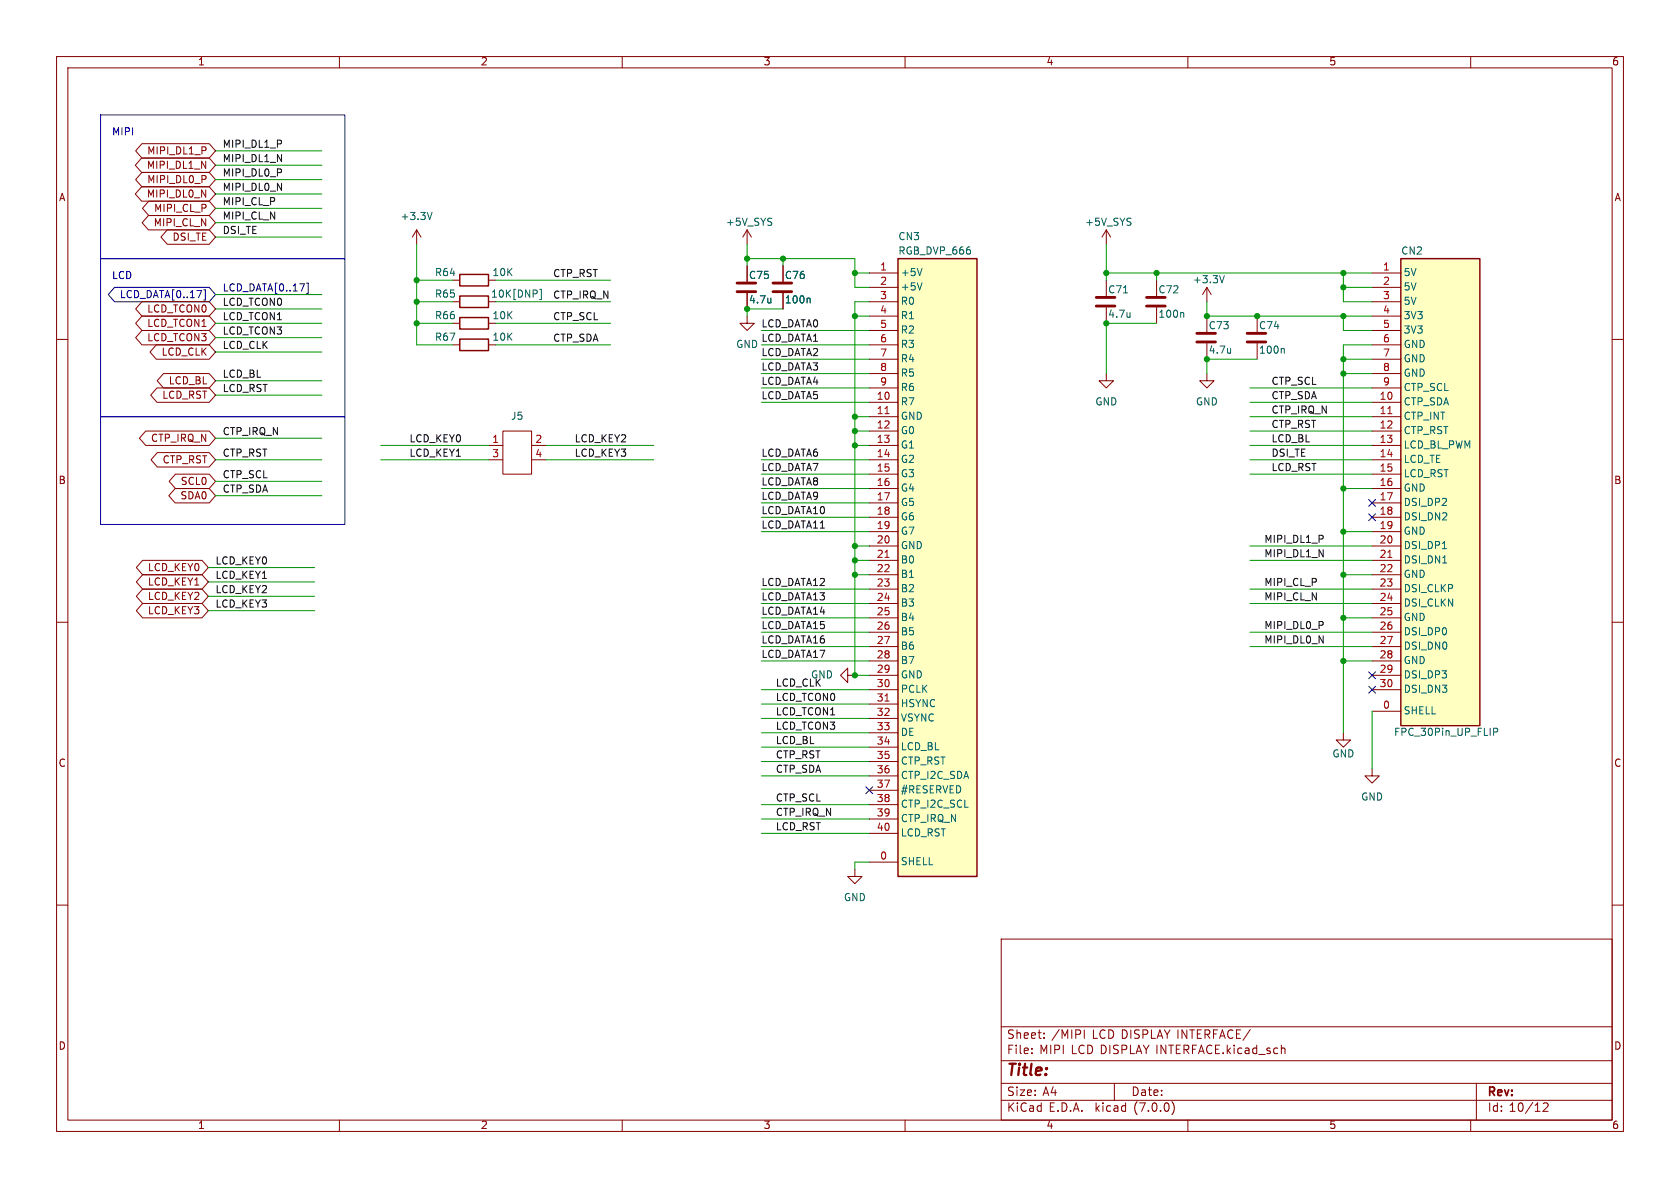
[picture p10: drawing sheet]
<svg xmlns="http://www.w3.org/2000/svg" width="297mm" height="210mm" viewBox="0 0 297 210" stroke-linecap="round" stroke-linejoin="round" font-family="sans-serif">
<g fill="none" stroke="#840000" stroke-width=".18">
<path d="M10 10h277v190h-277zM12 12h273v186h-273zM60 10v2M110 10v2M160 10v2M210 10v2M260 10v2M25 33h12l1.1 1.3-1.1 1.3h-12l-1.1-1.3zM25 27.9h12l1.1 1.3-1.1 1.3h-12l-1.1-1.3zM25.1 25.4h11.9l1.1 1.3-1.1 1.2h-11.9l-1.1-1.2zM25.1 30.5h11.9l1.1 1.3-1.1 1.2h-11.9l-1.1-1.2zM26.2 38.1h10.8l1.1 1.3-1.1 1.2h-10.8l-1.1-1.2z"/>
<path d="M26.3 35.6h10.7l1.1 1.2-1.1 1.3h-10.7l-1.1-1.3zM10 60h2M25.1 55.9h11.9l1.1 1.3-1.1 1.2h-11.9l-1.1-1.2zM25.1 58.4h11.9l1.1 1.3-1.1 1.3h-11.9l-1.1-1.3zM25.1 53.3h11.9l1.1 1.3-1.1 1.3h-11.9l-1.1-1.3zM29.6 40.6h7.4l1.1 1.3-1.1 1.3h-7.4l-1.1-1.3zM73.7 40.6l-.8 1.3M73.7 40.6v2.6M73.7 40.6l.7 1.3M80 53.3h1.3M80 49.5h1.3M80 57.2h1.3"/>
<path d="M86.4 49.5h1.2M86.4 57.2h1.2M132.1 55.9v1.3h1.2l-1.2 1.2-1.3-1.2h1.3M132.1 40.6v2.6M132.1 47v2.8M132.1 51.8v2.8M132.1 40.6l-.8 1.3M132.1 40.6l.7 1.3M138.4 47v2.8M138.4 51.8v2.8M153.7 53.3h5M153.7 55.9h5"/>
<path d="M153.7 58.4h5M153.7 48.3h5M153.7 50.8h5M195.6 40.6l-.8 1.3M195.6 40.6v2.6M195.6 49.5v2.8M195.6 54.3v2.9M195.6 40.6l.7 1.3M204.5 49.5v2.8M204.5 54.3v2.9M213.4 50.8l-.8 1.3M213.4 50.8v2.5"/>
<path d="M213.4 55.9v2.8M213.4 50.8l.7 1.3M222.2 55.9v2.8M242.6 53.3h5M242.6 55.9h5M242.6 58.4h5M242.6 48.3h5M242.6 50.8h5M285 60h2M25.8 76.2h11.2l1.1 1.3-1.1 1.2h-11.2l-1.2-1.2zM27.6 61h9.4l1.1 1.2-1.1 1.3h-9.4l-1.1-1.3zM27.8 68.6h9.2l1.1 1.3-1.1 1.2h-9.2l-1.2-1.2z"/>
<path d="M28.9 66h8.1l1.1 1.3-1.1 1.3h-8.1l-1.1-1.3zM80 61h1.3M86.4 78.7h2.5M86.4 61h1.2M88.9 76.2h5.1v7.6h-5.1zM94 78.7h2.5M153.7 71.1h5M153.7 76.2h5M153.7 78.7h5M153.7 61h5M153.7 63.5h5M153.7 66h5"/>
<path d="M153.7 68.6h5M153.7 73.7h5M195.6 66v1.3h1.2l-1.2 1.3-1.3-1.3h1.3M213.4 66v1.3h1.2l-1.2 1.3-1.3-1.3h1.3M213.4 60.7v2.8M222.2 60.7v2.8M242.6 71.1h5M242.6 76.2h5M242.6 78.7h5M242.6 61h5M242.6 63.5h5M242.6 66h5"/>
<path d="M242.6 68.6h5M242.6 73.7h5M25.2 99.1h10.5l1.1 1.2-1.1 1.3h-10.5l-1.1-1.3zM27.8 80h9.2l1.1 1.3-1.1 1.3h-9.2l-1.1-1.3zM31 86.4h6l1.1 1.2-1.1 1.3h-6l-1.2-1.3zM31 83.8h6l1.1 1.3-1.1 1.3h-6l-1.1-1.3zM86.4 81.3h2.5M94 81.3h2.5M153.7 81.3h5M153.7 83.8h5M153.7 86.4h5M153.7 88.9h5"/>
<path d="M153.7 91.4h5M153.7 94h5M153.7 96.5h5M153.7 99.1h5M242.6 81.3h5M242.6 83.8h5M242.6 86.4h5M242.6 88.9h5M242.6 91.4h5M242.6 94h5M242.6 96.5h5M242.6 99.1h5"/>
<path d="M10 110h2M25.2 106.7h10.5l1.1 1.3-1.1 1.2h-10.5l-1.1-1.2zM25.2 104.1h10.5l1.1 1.3-1.1 1.3h-10.5l-1.1-1.3zM25.2 101.6h10.5l1.1 1.3-1.1 1.2h-10.5l-1.1-1.2zM149.9 119.4v-1.3l-1.3 1.3 1.3 1.3v-1.3h1.2M153.7 101.6h5M153.7 104.1h5M153.7 106.7h5M153.7 109.2h5M153.7 111.8h5M153.7 114.3h5M153.7 116.8h5"/>
<path d="M153.7 119.4h5M242.6 101.6h5M242.6 104.1h5M242.6 106.7h5M242.6 109.2h5M242.6 111.8h5M242.6 114.3h5M242.6 116.8h5M242.6 119.4h5M285 110h2M153.7 121.9h5M153.7 124.5h5"/>
<path d="M153.7 127h5M153.7 129.5h5M153.7 132.1h5M153.7 134.6h5M153.7 137.2h5M153.7 139.7h5M237.5 129.5v1.3h1.3l-1.3 1.3-1.3-1.3h1.3M242.6 135.9v1.3h1.2l-1.2 1.2-1.3-1.2h1.3M242.6 121.9h5M242.6 125.7h5M10 160h2M151.1 153.7v1.2h1.3l-1.3 1.3-1.2-1.3h1.2"/>
<path d="M153.7 142.2h5M153.7 144.8h5M153.7 147.3h5M153.7 152.4h5M285 160h2M177 166h108v32h-108zM60 198v2M110 198v2M160 198v2M177 194.5h108M177 191.5h108M177 187.5h108"/>
<path d="M177 181.5h108M182.4 186.1v.2M182.4 185.3v.2M184.6 183.4v.2M184.6 182.6v.2M191.7 182.1v1.5M197 191.5v3M207.2 194.7a1.72 1.72 0 0 1 0 2.3M210 198v2M226.7 185.3h.3l.2 .2v.8M260 198v2M261 191.5v6.5"/>
<path d="M272.8 195.1l.6-.1 .2 .1 .1 .3-.9 1.1h.9"/>
</g>
<g fill="#ffffc2" stroke="#ffffc2" stroke-width=".18">
<path d="M158.7 45.7h14v109.2h-14z"/>
<path d="M247.6 45.7h14v82.6h-14z"/>
</g>
<path d="M81.3 52.3h5.1v2.1h-5.1zM81.3 59.9h5.1v2.1h-5.1zM81.3 48.5h5.1v2h-5.1zM81.3 56.1h5.1v2.1h-5.1zM158.7 45.7h14v109.2h-14zM247.6 45.7h14v82.6h-14z" fill="none" stroke="#840000" stroke-width=".25"/>
<path d="M156.5 73.1h.7M245.4 73.1h.7M156.5 98.5h.7M245.4 98.5h.7M156.5 123.9h.7" fill="none" stroke="#a90000" stroke-width=".18"/>
<path d="M76.4 37.6l-.4 1.2M95.4 51.1h.3v1.9h-.3M143 52.7l.2 .2v.7M209.1 55.2l.2 .2v.7M216.5 48.7l-.5 1.3M226.9 61.6l.2 .2v.6M264.1 128.7h.4l.3 .3-.1 .3-.6 .1" fill="none" stroke="#006464" stroke-width=".18"/>
<path d="M130.3 50h3.3M130.3 51.6h3.3M136.7 50h3.3M136.7 51.6h3.3M193.8 52.6h3.3M193.8 54.1h3.3M202.7 52.6h3.3M202.7 54.1h3.3M211.6 58.9h3.3M220.5 58.9h3.3M211.6 60.5h3.3M220.5 60.5h3.3" fill="none" stroke="#840000" stroke-width=".5"/>
<g fill="none" stroke="#000084" stroke-width=".18">
<path d="M20.3 50.8h16.7l1.1 1.3-1.1 1.2h-16.7l-1.2-1.2zM36 51.2h.3v1.9h-.3M54.2 50.1h.3v1.8h-.3M242 88.3l1.2 1.2M242 90.8l1.2 1.2M243.2 88.3l-1.2 1.2M243.2 90.8l-1.2 1.2M242 118.8l1.2 1.2M243.2 118.8l-1.2 1.2M153.1 139.1l1.2 1.2M154.3 139.1l-1.2 1.2M242 121.3l1.2 1.2"/>
<path d="M243.2 121.3l-1.2 1.2"/>
</g>
<path d="M17.8 20.3h43.2v25.4h-43.2zM17.8 45.7h43.2v28h-43.2zM17.8 73.7h43.2v19h-43.2z" fill="none" stroke="#0000c2" stroke-width=".18"/>
<g fill="none" stroke="#009600" stroke-width=".18">
<path d="M38.1 29.2h18.8M38.1 26.7h18.8M38.1 31.8h18.8M38.1 34.3h18.8M38.1 39.4h18.8M38.1 36.8h18.8M38.1 54.6h18.8M38.1 57.2h18.8M38.1 59.7h18.8M38.1 41.9h18.8M38.1 52.1h18.8M73.7 53.3h6.3"/>
<path d="M73.7 43.2v17.8h6.3M73.7 49.5h6.3M73.7 57.2h6.3M87.6 53.3h20.3M87.6 49.5h20.3M87.6 57.2h20.3M132.1 45.7h19v5.1h2.6M132.1 43.2v3.8M134.6 58.4h19.1M138.4 45.7v1.3M138.4 54.6h-6.3v1.3M151.1 48.3h2.6"/>
<path d="M151.1 55.9h2.6M153.7 53.3h-2.6v66.1h2.6M195.6 48.3h47M195.6 43.2v6.3M204.5 57.2h-8.9v8.8M204.5 48.3v1.2M213.4 53.3v2.6h29.2M237.5 48.3v5h5.1M237.5 50.8h5.1M237.5 55.9v2.5h5.1M38.1 77.5h18.8M38.1 67.3h18.8"/>
<path d="M38.1 69.9h18.8M38.1 62.2h18.8M67.3 78.7h19.1M87.6 61h20.3M96.5 78.7h19.1M134.6 68.6h19.1M134.6 66h19.1M134.6 61h19.1M134.6 63.5h19.1M134.6 71.1h19.1M151.1 76.2h2.6M151.1 78.7h2.6"/>
<path d="M151.1 73.7h2.6M221 76.2h21.6M221 78.7h21.6M221 73.7h21.6M221 68.6h21.6M221 71.1h21.6M222.2 63.5h-8.8v2.5M237.5 66h5.1M237.5 63.5h5.1M242.6 61h-5.1v68.5M38.1 81.3h18.8M38.1 87.6h18.8"/>
<path d="M38.1 85.1h18.8M67.3 81.3h19.1M96.5 81.3h19.1M134.6 94h19.1M134.6 91.4h19.1M134.6 81.3h19.1M134.6 88.9h19.1M134.6 83.8h19.1M134.6 86.4h19.1M151.1 99.1h2.6M151.1 96.5h2.6M221 81.3h21.6"/>
<path d="M221 83.8h21.6M221 99.1h21.6M221 96.5h21.6M237.5 94h5.1M237.5 86.4h5.1M36.8 100.3h18.8M36.8 102.9h18.8M36.8 105.4h18.8M36.8 108h18.8M134.6 114.3h19.1M134.6 109.2h19.1M134.6 116.8h19.1"/>
<path d="M134.6 111.8h19.1M134.6 104.1h19.1M134.6 106.7h19.1M151.1 101.6h2.6M221 114.3h21.6M221 111.8h21.6M221 104.1h21.6M221 106.7h21.6M237.5 101.6h5.1M237.5 109.2h5.1M237.5 116.8h5.1M134.6 137.2h19.1"/>
<path d="M134.6 127h19.1M134.6 129.5h19.1M134.6 132.1h19.1M134.6 134.6h19.1M134.6 124.5h19.1M134.6 121.9h19.1M242.6 125.7v10.2M134.6 147.3h19.1M134.6 142.2h19.1M134.6 144.8h19.1M153.7 152.4h-2.6v1.3"/>
</g>
<g fill="#009600" stroke="#009600" stroke-width=".18">
<circle cx="151.1" cy="48.3" r=".46"/>
<circle cx="138.4" cy="45.7" r=".46"/>
<circle cx="151.1" cy="78.7" r=".46"/>
<circle cx="151.1" cy="76.2" r=".46"/>
<circle cx="151.1" cy="73.7" r=".46"/>
<circle cx="151.1" cy="55.9" r=".46"/>
<circle cx="151.1" cy="99.1" r=".46"/>
<circle cx="151.1" cy="96.5" r=".46"/>
<circle cx="151.1" cy="101.6" r=".46"/>
<circle cx="132.1" cy="54.6" r=".46"/>
<circle cx="132.1" cy="45.7" r=".46"/>
<circle cx="73.7" cy="49.5" r=".46"/>
<circle cx="73.7" cy="57.2" r=".46"/>
<circle cx="73.7" cy="53.3" r=".46"/>
<circle cx="237.5" cy="116.8" r=".46"/>
<circle cx="237.5" cy="109.2" r=".46"/>
<circle cx="151.1" cy="119.4" r=".46"/>
<circle cx="213.4" cy="55.9" r=".46"/>
<circle cx="213.4" cy="63.5" r=".46"/>
<circle cx="237.5" cy="63.5" r=".46"/>
<circle cx="222.2" cy="55.9" r=".46"/>
<circle cx="237.5" cy="66" r=".46"/>
<circle cx="237.5" cy="48.3" r=".46"/>
<circle cx="237.5" cy="50.8" r=".46"/>
<circle cx="195.6" cy="48.3" r=".46"/>
<circle cx="204.5" cy="48.3" r=".46"/>
<circle cx="237.5" cy="55.9" r=".46"/>
<circle cx="195.6" cy="57.2" r=".46"/>
<circle cx="237.5" cy="101.6" r=".46"/>
<circle cx="237.5" cy="94" r=".46"/>
<circle cx="237.5" cy="86.4" r=".46"/>
</g>
<text font-size="2.8" fill="#840000" x="178" y="190.8">Title:</text>
<g font-size="2.1" fill="#840000">
<text x="178" y="183.9">Sheet:</text>
<text x="185.9" y="183.9">/MIPI</text>
<text x="193.1" y="183.9">LCD DISPLAY INTERFACE/</text>
<text x="178" y="186.6">File:</text>
<text x="183.8" y="186.6">MIPI LCD DISPLAY INTERFACE.kicad_sch</text>
<text x="178" y="196.8">KiCad</text>
<text x="178" y="194">Size:</text>
<text x="184.3" y="194">A4</text>
<text x="185.4" y="196.8">E.D.A.</text>
<text x="193.7" y="196.8">kicad</text>
<text x="200" y="194">Date:</text>
<text x="200.6" y="196.8">(7.0.0)</text>
<text x="263" y="194.2">Rev:</text>
<text x="263" y="196.8">Id: 10/12</text>
</g>
<g font-size="1.8" fill="#840000">
<text x="35" y="11.8">1</text>
<text x="85" y="11.8">2</text>
<text x="135" y="11.8">3</text>
<text x="185" y="11.8">4</text>
<text x="235" y="11.8">5</text>
<text x="285" y="11.8">6</text>
<text x="25.9" y="27.6">MIPI_DL1_P</text>
<text x="10.4" y="35.8">A</text>
<text x="25.8" y="35.2">MIPI_DL0_N</text>
<text x="25.8" y="30.1">MIPI_DL1_N</text>
<text x="25.9" y="32.7">MIPI_DL0_P</text>
<text x="285.4" y="35.8">A</text>
<text x="27" y="40.3">MIPI_CL_N</text>
<text x="27.1" y="37.7">MIPI_CL_P</text>
<text x="30.4" y="42.8">DSI_TE</text>
<text x="25.9" y="58.1">LCD_TCON1</text>
<text x="25.9" y="55.5">LCD_TCON0</text>
<text x="25.9" y="60.6">LCD_TCON3</text>
<text x="28.4" y="63.1">LCD_CLK</text>
<text x="28.6" y="70.8">LCD_RST</text>
<text x="29.7" y="68.2">LCD_BL</text>
<text x="26.6" y="78.4">CTP_IRQ_N</text>
<text x="28.6" y="82.2">CTP_RST</text>
<text x="10.3" y="85.8">B</text>
<text x="31.8" y="88.5">SDA0</text>
<text x="31.8" y="86">SCL0</text>
<text x="285.3" y="85.8">B</text>
<text x="26" y="101.2">LCD_KEY0</text>
<text x="26" y="106.3">LCD_KEY2</text>
<text x="26" y="103.8">LCD_KEY1</text>
<text x="26" y="108.9">LCD_KEY3</text>
<text x="10.3" y="135.8">C</text>
<text x="285.3" y="135.8">C</text>
<text x="10.3" y="185.8">D</text>
<text x="285.3" y="185.8">D</text>
<text x="35" y="199.8">1</text>
<text x="85" y="199.8">2</text>
<text x="135" y="199.8">3</text>
<text x="185" y="199.8">4</text>
<text x="235" y="199.8">5</text>
<text x="285" y="199.8">6</text>
</g>
<g font-size="1.8" fill="#0000c2">
<text x="19.8" y="24.1">MIPI</text>
<text x="19.8" y="49.5">LCD</text>
</g>
<g font-size="1.8" fill="#0f0f0f">
<text x="39.4" y="28.9">MIPI_DL1_N</text>
<text x="39.4" y="26.3">MIPI_DL1_P</text>
<text x="39.4" y="31.4">MIPI_DL0_P</text>
<text x="39.4" y="33.9">MIPI_DL0_N</text>
<text x="39.4" y="41.6">DSI_TE</text>
<text x="39.4" y="39">MIPI_CL_N</text>
<text x="39.4" y="36.5">MIPI_CL_P</text>
<text x="97.8" y="53">CTP_IRQ_N</text>
<text x="97.8" y="49.2">CTP_RST</text>
<text x="39.4" y="59.3">LCD_TCON3</text>
<text x="39.4" y="56.8">LCD_TCON1</text>
<text x="39.4" y="54.3">LCD_TCON0</text>
<text x="97.8" y="56.8">CTP_SCL</text>
<text x="134.6" y="58.1">LCD_DATA0</text>
<text x="39.4" y="61.9">LCD_CLK</text>
<text x="97.8" y="60.6">CTP_SDA</text>
<text x="134.6" y="60.6">LCD_DATA1</text>
<text x="134.6" y="63.2">LCD_DATA2</text>
<text x="134.6" y="65.7">LCD_DATA3</text>
<text x="39.4" y="69.5">LCD_RST</text>
<text x="39.4" y="67">LCD_BL</text>
<text x="134.6" y="70.8">LCD_DATA5</text>
<text x="134.6" y="68.2">LCD_DATA4</text>
<text x="224.8" y="70.8">CTP_SDA</text>
<text x="224.8" y="68.2">CTP_SCL</text>
<text x="39.4" y="77.1">CTP_IRQ_N</text>
<text x="224.8" y="73.3">CTP_IRQ_N</text>
<text x="224.8" y="75.9">CTP_RST</text>
<text x="39.4" y="80.9">CTP_RST</text>
<text x="72.4" y="78.4">LCD_KEY0</text>
<text x="72.4" y="80.9">LCD_KEY1</text>
<text x="101.6" y="78.4">LCD_KEY2</text>
<text x="101.6" y="80.9">LCD_KEY3</text>
<text x="134.6" y="80.9">LCD_DATA6</text>
<text x="134.6" y="83.5">LCD_DATA7</text>
<text x="224.8" y="78.4">LCD_BL</text>
<text x="224.8" y="83.5">LCD_RST</text>
<text x="224.8" y="80.9">DSI_TE</text>
<text x="39.4" y="84.7">CTP_SCL</text>
<text x="39.4" y="87.3">CTP_SDA</text>
<text x="134.6" y="86">LCD_DATA8</text>
<text x="134.6" y="88.6">LCD_DATA9</text>
<text x="134.6" y="93.6">LCD_DATA11</text>
<text x="134.6" y="91.1">LCD_DATA10</text>
<text x="38.1" y="100">LCD_KEY0</text>
<text x="223.5" y="96.2">MIPI_DL1_P</text>
<text x="223.5" y="98.7">MIPI_DL1_N</text>
<text x="38.1" y="105.1">LCD_KEY2</text>
<text x="38.1" y="107.6">LCD_KEY3</text>
<text x="38.1" y="102.5">LCD_KEY1</text>
<text x="134.6" y="106.3">LCD_DATA13</text>
<text x="134.6" y="103.8">LCD_DATA12</text>
<text x="223.5" y="106.3">MIPI_CL_N</text>
<text x="223.5" y="103.8">MIPI_CL_P</text>
<text x="134.6" y="108.9">LCD_DATA14</text>
<text x="134.6" y="111.4">LCD_DATA15</text>
<text x="134.6" y="114">LCD_DATA16</text>
<text x="223.5" y="111.4">MIPI_DL0_P</text>
<text x="223.5" y="114">MIPI_DL0_N</text>
<text x="134.6" y="116.5">LCD_DATA17</text>
<text x="137.2" y="124.1">LCD_TCON0</text>
<text x="137.2" y="121.6">LCD_CLK</text>
<text x="143.3" y="120.2">GND</text>
<text x="137.2" y="131.7">LCD_BL</text>
<text x="137.2" y="129.2">LCD_TCON3</text>
<text x="137.2" y="126.7">LCD_TCON1</text>
<text x="137.2" y="136.8">CTP_SDA</text>
<text x="137.2" y="134.3">CTP_RST</text>
<text x="137.2" y="141.9">CTP_SCL</text>
<text x="137.2" y="147">LCD_RST</text>
<text x="137.2" y="144.4">CTP_IRQ_N</text>
</g>
<g font-size="1.8" fill="#006464">
<text x="70.8" y="39.2">+3.3V</text>
<text x="128.3" y="40.2">+5V_SYS</text>
<text x="191.8" y="40.2">+5V_SYS</text>
<text x="158.8" y="42.7">CN3</text>
<text x="158.8" y="45.3">RGB_DVP_666</text>
<text x="247.7" y="45.3">CN2</text>
<text x="76.8" y="52.9">R65</text>
<text x="76.8" y="49.1">R64</text>
<text x="86.7" y="52.9">10K[DNP]</text>
<text x="87" y="49.1">10K</text>
<text x="132.3" y="49.6">C75</text>
<text x="132.3" y="53.9">4.7u</text>
<text x="138.7" y="49.6">C76</text>
<text x="138.7" y="53.9">100n</text>
<text x="159.3" y="49.1">+5V</text>
<text x="159.3" y="51.6">+5V</text>
<text x="195.8" y="52.1">C71</text>
<text x="204.7" y="52.1">C72</text>
<text x="210.8" y="50.4">+3.3V</text>
<text x="248.2" y="49.1">5V</text>
<text x="248.2" y="51.6">5V</text>
<text x="76.8" y="56.7">R66</text>
<text x="87" y="56.7">10K</text>
<text x="159.3" y="54.2">R0</text>
<text x="159.3" y="56.7">R1</text>
<text x="159.3" y="59.2">R2</text>
<text x="195.8" y="56.5">4.7u</text>
<text x="204.7" y="56.5">100n</text>
<text x="213.6" y="58.5">C73</text>
<text x="222.5" y="58.5">C74</text>
<text x="248.2" y="54.2">5V</text>
<text x="248.2" y="56.7">3V3</text>
<text x="248.2" y="59.2">3V3</text>
<text x="76.8" y="60.5">R67</text>
<text x="87" y="60.5">10K</text>
<text x="130.1" y="61.8">GND</text>
<text x="159.3" y="61.8">R3</text>
<text x="159.3" y="64.3">R4</text>
<text x="213.6" y="62.8">4.7u</text>
<text x="222.5" y="62.8">100n</text>
<text x="248.2" y="61.8">GND</text>
<text x="248.2" y="64.3">GND</text>
<text x="159.3" y="71.9">R7</text>
<text x="159.3" y="66.9">R5</text>
<text x="159.3" y="69.4">R6</text>
<text x="193.6" y="71.9">GND</text>
<text x="211.4" y="71.9">GND</text>
<text x="248.2" y="71.9">CTP_SDA</text>
<text x="248.2" y="66.9">GND</text>
<text x="248.2" y="69.4">CTP_SCL</text>
<text x="90.3" y="74.5">J5</text>
<text x="159.3" y="77">G0</text>
<text x="159.3" y="74.5">GND</text>
<text x="248.2" y="74.5">CTP_INT</text>
<text x="248.2" y="77">CTP_RST</text>
<text x="159.3" y="79.6">G1</text>
<text x="159.3" y="82.1">G2</text>
<text x="248.2" y="79.6">LCD_BL_PWM</text>
<text x="248.2" y="82.1">LCD_TE</text>
<text x="159.3" y="84.6">G3</text>
<text x="159.3" y="87.2">G4</text>
<text x="159.3" y="89.7">G5</text>
<text x="248.2" y="87.2">GND</text>
<text x="248.2" y="89.7">DSI_DP2</text>
<text x="248.2" y="84.6">LCD_RST</text>
<text x="159.3" y="92.3">G6</text>
<text x="159.3" y="94.8">G7</text>
<text x="248.2" y="94.8">GND</text>
<text x="248.2" y="92.3">DSI_DN2</text>
<text x="159.3" y="97.3">GND</text>
<text x="159.3" y="99.9">B0</text>
<text x="248.2" y="97.3">DSI_DP1</text>
<text x="248.2" y="99.9">DSI_DN1</text>
<text x="159.3" y="102.4">B1</text>
<text x="159.3" y="105">B2</text>
<text x="159.3" y="107.5">B3</text>
<text x="248.2" y="102.4">GND</text>
<text x="248.2" y="105">DSI_CLKP</text>
<text x="248.2" y="107.5">DSI_CLKN</text>
<text x="159.3" y="110">B4</text>
<text x="159.3" y="112.6">B5</text>
<text x="248.2" y="110">GND</text>
<text x="248.2" y="112.6">DSI_DP0</text>
<text x="159.3" y="115.1">B6</text>
<text x="159.3" y="117.7">B7</text>
<text x="248.2" y="115.1">DSI_DN0</text>
<text x="248.2" y="117.7">GND</text>
<text x="159.3" y="120.2">GND</text>
<text x="159.3" y="122.7">PCLK</text>
<text x="159.3" y="125.3">HSYNC</text>
<text x="248.2" y="120.2">DSI_DP3</text>
<text x="248.2" y="122.7">DSI_DN3</text>
<text x="159.3" y="127.8">VSYNC</text>
<text x="159.3" y="130.4">DE</text>
<text x="246.4" y="130.4">FPC_30Pin_UP_FLIP</text>
<text x="248.2" y="126.6">SHELL</text>
<text x="159.3" y="132.9">LCD_BL</text>
<text x="159.3" y="135.4">CTP_RST</text>
<text x="159.3" y="138">CTP_I2C_SDA</text>
<text x="235.5" y="134.2">GND</text>
<text x="159.3" y="143.1">CTP_I2C_SCL</text>
<text x="159.3" y="140.5">#RESERVED</text>
<text x="240.6" y="141.8">GND</text>
<text x="159.3" y="145.6">CTP_IRQ_N</text>
<text x="159.3" y="148.1">LCD_RST</text>
<text x="159.3" y="153.2">SHELL</text>
<text x="149.1" y="159.6">GND</text>
</g>
<g font-size="1.8" fill="#000084">
<text x="21.1" y="53">LCD_DATA[0..17]</text>
<text x="39.4" y="51.7">LCD_DATA[0..17]</text>
</g>
<g font-size="1.8" fill="#a90000">
<text x="155.5" y="53.1">3</text>
<text x="155.5" y="48">1</text>
<text x="155.5" y="50.5">2</text>
<text x="244.4" y="53.1">3</text>
<text x="244.4" y="48">1</text>
<text x="244.4" y="50.5">2</text>
<text x="155.5" y="55.6">4</text>
<text x="155.5" y="58.2">5</text>
<text x="244.4" y="55.6">4</text>
<text x="244.4" y="58.2">5</text>
<text x="155.5" y="60.7">6</text>
<text x="155.5" y="63.2">7</text>
<text x="155.5" y="65.8">8</text>
<text x="244.4" y="60.7">6</text>
<text x="244.4" y="63.2">7</text>
<text x="244.4" y="65.8">8</text>
<text x="154.9" y="70.9">10</text>
<text x="155.5" y="68.3">9</text>
<text x="243.8" y="70.9">10</text>
<text x="244.4" y="68.3">9</text>
<text x="154.9" y="75.9">12</text>
<text x="154.9" y="73.4">11</text>
<text x="243.8" y="73.4">11</text>
<text x="243.8" y="75.9">12</text>
<text x="87" y="78.5">1</text>
<text x="87" y="81">3</text>
<text x="94.6" y="78.5">2</text>
<text x="94.6" y="81">4</text>
<text x="154.9" y="78.5">13</text>
<text x="154.9" y="81">14</text>
<text x="154.9" y="83.6">15</text>
<text x="243.8" y="78.5">13</text>
<text x="243.8" y="81">14</text>
<text x="243.8" y="83.6">15</text>
<text x="154.9" y="86.1">16</text>
<text x="154.9" y="88.6">17</text>
<text x="243.8" y="86.1">16</text>
<text x="243.8" y="88.6">17</text>
<text x="154.9" y="91.2">18</text>
<text x="154.9" y="93.7">19</text>
<text x="243.8" y="93.7">19</text>
<text x="243.8" y="91.2">18</text>
<text x="154.9" y="96.3">20</text>
<text x="154.9" y="98.8">21</text>
<text x="154.9" y="101.3">22</text>
<text x="243.8" y="96.3">20</text>
<text x="243.8" y="98.8">21</text>
<text x="243.8" y="101.3">22</text>
<text x="154.9" y="103.9">23</text>
<text x="154.9" y="106.4">24</text>
<text x="243.8" y="103.9">23</text>
<text x="243.8" y="106.4">24</text>
<text x="154.9" y="109">25</text>
<text x="154.9" y="111.5">26</text>
<text x="243.8" y="109">25</text>
<text x="243.8" y="111.5">26</text>
<text x="154.9" y="114">27</text>
<text x="154.9" y="116.6">28</text>
<text x="154.9" y="119.1">29</text>
<text x="243.8" y="114">27</text>
<text x="243.8" y="116.6">28</text>
<text x="243.8" y="119.1">29</text>
<text x="154.9" y="121.7">30</text>
<text x="154.9" y="124.2">31</text>
<text x="243.8" y="121.7">30</text>
<text x="244.4" y="125.5">0</text>
<text x="154.9" y="126.7">32</text>
<text x="154.9" y="129.3">33</text>
<text x="154.9" y="131.8">34</text>
<text x="154.9" y="134.4">35</text>
<text x="154.9" y="136.9">36</text>
<text x="154.9" y="142">38</text>
<text x="154.9" y="139.4">37</text>
<text x="154.9" y="144.5">39</text>
<text x="154.9" y="147.1">40</text>
<text x="155.5" y="152.1">0</text>
</g>
</svg>
